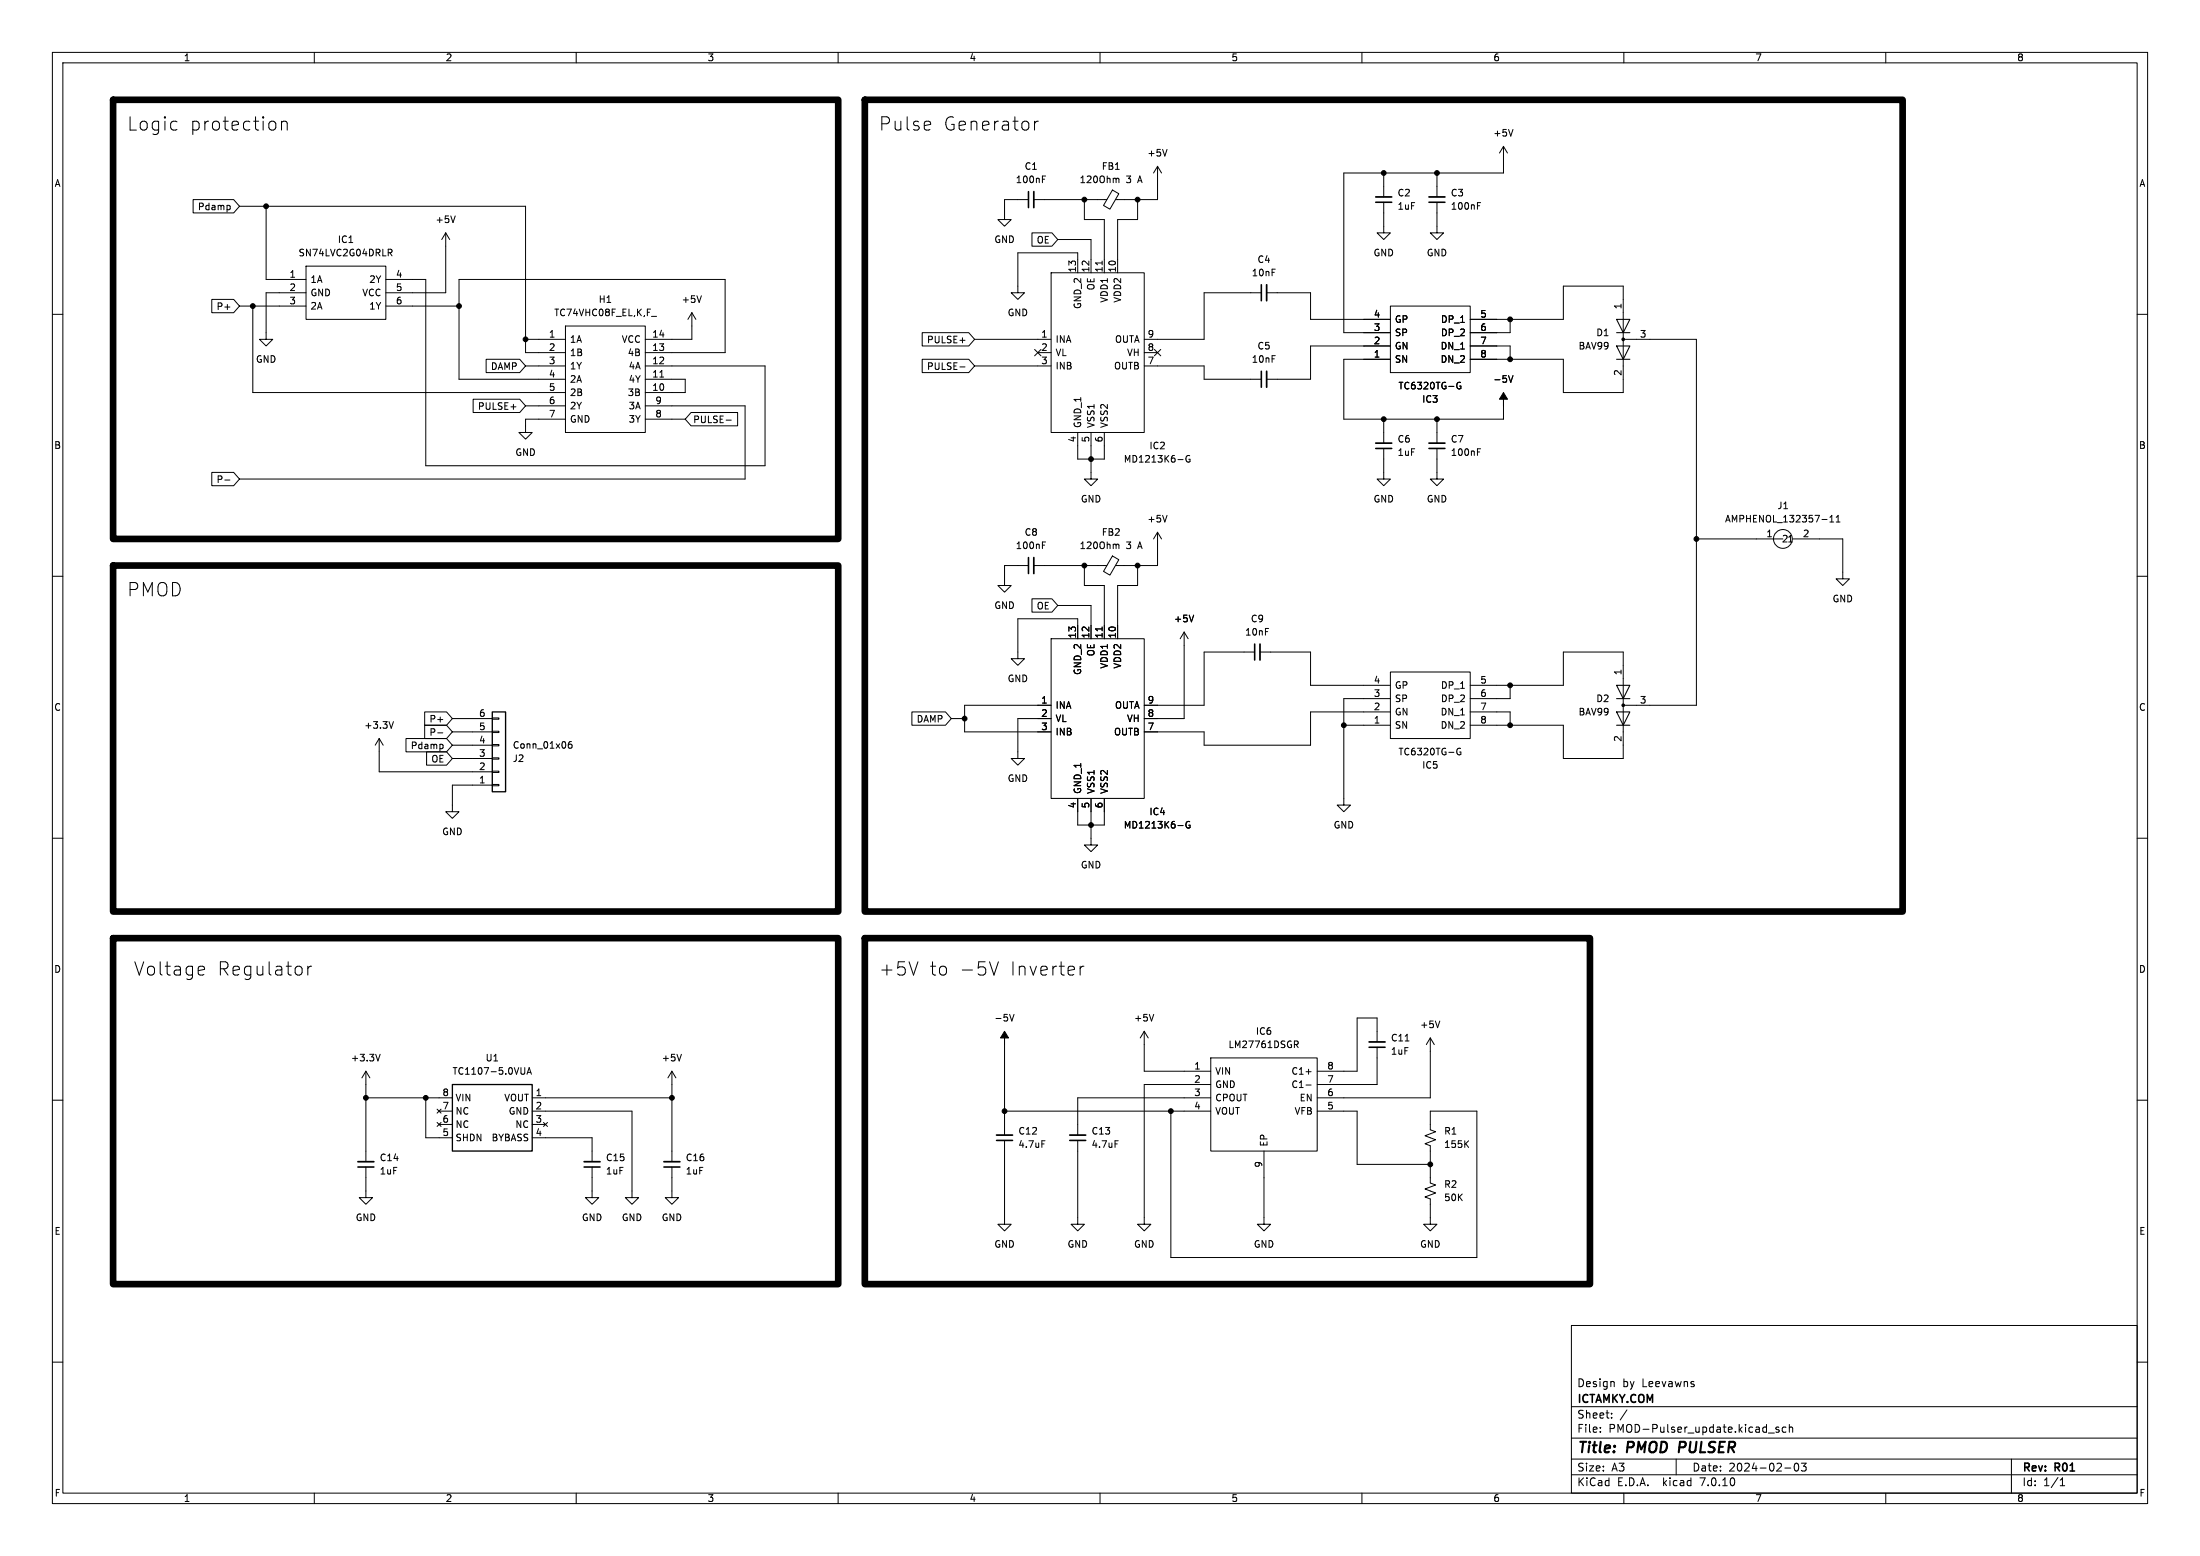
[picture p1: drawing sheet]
<svg xmlns="http://www.w3.org/2000/svg" width="420mm" height="297mm" viewBox="0 0 420 297" stroke-linecap="round" stroke-linejoin="round" font-family="sans-serif">
<g fill="none" stroke="#000" stroke-width=".19">
<path d="M10 10h400v277h-400zM12 12h396v273h-396zM60 10v2M110 10v2M160 10v2M210 10v2M260 10v2M310 10v2M360 10v2M33.5 23.1l.3 .2M33.8 24.7l-.3 .1M36.9 38.1h7.7l1.1 1.3-1.1 1.2h-7.7z"/>
<path d="M43.8 39.3l.1 .1-.1 .6M45.7 39.4h54.6v27.9h7.6M50.8 39.4v13.9h7.6M52.5 23.4l.2 .2-.2 1M53.7 23.4a.63 .63 0 0 1 1.1 .1v1.3M53.7 23.1v1.7M177.5 23.3l.2 .4-1.3 .3M196.3 38.1h-4.5v3.8h1.2l-1.2 1.3-1.3-1.3h1.3M197.4 38.1h13.9M197.5 23.1v1.7M198.2 23.1a.65 .65 0 0 0-.7 .5M199 34.2h.4"/>
<path d="M199 33.6h.6M207 38.1v3.8h3.8v10.2M212.4 36.3l1.2 .7-1.7 2.9-1.2-.7zM213.2 34l.4 .2v.7M217.2 38.1v3.8h-3.8v10.2M221 31.8l-.8 1.2M221 31.8v6.3h-8M221 31.8l.7 1.2M222.8 28.5l-.4 1.3M264.2 38.6v5.9h1.2l-1.2 1.2-1.3-1.2h1.3M264.2 33v4.6M274.3 38.6v5.9h1.3l-1.3 1.2-1.3-1.2h1.3"/>
<path d="M274.3 33v4.6M282.1 39.3h.4M282.1 38.7h.6M287 27.9l-.7 1.3M287 27.9v5.1h-30.5v30.5h8.9M287 27.9l.8 1.3M288.8 24.7l-.4 1.3M10 60h2M40.4 57.1h4.2l1.1 1.3-1.1 1.3h-4.2zM45.7 58.4h12.7M48.3 58.4v16.5h59.6M58.4 55.9h-7.6v8.9h1.3l-1.3 1.2-1.3-1.2h1.3"/>
<path d="M58.4 50.8h15.3v10.2h-15.3zM73.7 53.3h7.6v35.6h64.7v-19h-22.8M73.7 58.4h13.9M74.1 47.6h.5l.2 .2-.1 .4h-.6M74.4 48.2l.4 .6M85.1 44.5v11.4h-11.4M85.1 44.5l-.8 1.2M85.1 44.5l.8 1.2M86.9 41.2l-.4 1.3M132.1 59.7v5.1h-8.9M132.1 59.7l-.8 1.3M132.1 59.7l.7 1.3"/>
<path d="M133.9 56.5l-.4 1.2M197 44.4h3.8l1.1 1.3-1.1 1.3h-3.8zM200.7 52.1h17.7v30.5h-17.7zM201.9 45.7h6.4v6.4M205.7 52.1v-3.8h-11.4v7.6h1.3l-1.3 1.3-1.3-1.3h1.3M210.4 49.8v.8M240.8 55.9h-10.9v8.9h-11.5M241.8 55.9h8.4v5.1h15.2M265.4 58.4h15.3v12.7h-15.3zM408 60h2M90.3 76.2h8.9l1.1 1.3-1.1 1.2h-8.9zM92.8 68.6h6.4l1.1 1.3-1.1 1.2h-6.4z"/>
<path d="M100.3 64.8h7.6M100.3 69.9h7.6M100.3 77.5h7.6M107.9 62.2h15.3v20.4h-15.3zM123.2 67.3h15.2v-14h-50.8v19.1h20.3M123.2 72.4h7.6v2.5h-7.6M123.2 77.5h19v13.9h-96.5M124.4 60.4h.9M126 72h.7M131.9 78.7h8.9v2.6h-8.9l-1.1-1.3zM176.1 68.6h8.8l1.2 1.3-1.2 1.2h-8.8zM176.1 63.5h8.8l1.2 1.3-1.2 1.2h-8.8z"/>
<path d="M183.3 70h.9M186.1 64.8h14.6M186.1 69.9h14.6M197.5 66.7l1.2 1.2M198.1 67.3h2.6M198.7 66.7l-1.2 1.2M218.4 69.9h11.5v2.5h10.9M218.4 67.3h2.6M220.4 66.7l1.2 1.2M221.6 66.7l-1.2 1.2M265.4 68.6h-8.9v11.4h30.5v-2.5M265.4 66h-15.2v6.4h-8.4"/>
<path d="M278.8 73a.59 .59 0 0 0-.7 .6 .59 .59 0 0 0 .7 .6l.1-.5h-.3M280.7 61h17.7v-6.4h11.5v20.3h-11.5v-6.3h-17.7M280.7 66h7.6v2.6M288 71.7l.4 1.3 .4-1.3M288.3 61v2.5h-7.6M309.9 64.8h13.9v69.8h-13.9M40.4 90.2h4.2l1.1 1.2-1.1 1.3h-4.2zM42.9 91.6h1M107.9 80h-7.6v2.6h1.3l-1.3 1.2-1.2-1.2h1.2M123.2 80h7.6M138.6 80.2h1M205.7 82.6v5h5.1v-5"/>
<path d="M208.3 82.6v8.8h1.2l-1.2 1.3-1.3-1.3h1.3M222.8 98.4l-.4 1.2M224.9 87.7h.9M227.1 87a.59 .59 0 0 0-.7 .6 .59 .59 0 0 0 .7 .5l.1-.4h-.3M264.2 85.6v5.8h1.2l-1.2 1.3-1.3-1.3h1.3M264.2 80v4.6M274.3 85.6v5.8h1.3l-1.3 1.3-1.3-1.3h1.3M274.3 80v4.6M282.1 86.3h.4M282.1 85.7h.6M349.3 99.6h.8M349.3 98.7l.4-.3v1.2"/>
<path d="M350.5 99.6h.8M350.5 98.7l.4-.3v1.2M10 110h2M196.3 108h-4.5v3.8h1.2l-1.2 1.2-1.3-1.2h1.3M197 114.3h3.8l1.1 1.3-1.1 1.2h-3.8zM197.4 108h13.9M199 104.1h.4M199 103.4h.6M201.9 115.6h6.4v6.3M207 108v3.8h3.8v10.1M210.4 119.7v.7M212.4 106.1l1.2 .7-1.7 3-1.2-.7z"/>
<path d="M213.2 103.9l.4 .2v.6M217.2 108v3.8h-3.8v10.1M221 101.6v6.4h-8M221 101.6l-.8 1.3M221 101.6l.7 1.3M227.9 117.4l-.4 1.3M323.8 102.9h16.6M342.3 102.9h9.5v7.6h1.3l-1.3 1.3-1.3-1.3h1.3M408 110h2M75.1 137.7l-.4 1.3M81.1 135.9h4.1l1.2 1.3-1.2 1.2h-4.1zM81.1 138.4h4.1l1.2 1.3-1.2 1.3h-4.1z"/>
<path d="M83.6 139.9h.9M86.4 137.2h7.6M86.4 139.7h7.6M94 137h1.2v.3h-1.2zM94 139.6h1.2v.2h-1.2zM174.1 135.9h6.4l1.1 1.3-1.1 1.2h-6.4zM181.6 137.2h2.5M200.7 121.9h17.7v30.5h-17.7zM200.7 137.2h-6.4v7.6h1.3l-1.3 1.3-1.3-1.3h1.3M200.7 134.6h-16.6v5.1h16.6M205.7 121.9v-3.8h-11.4v7.6h1.3l-1.3 1.3-1.3-1.3h1.3M226.1 120.7v16.5h-7.7"/>
<path d="M226.1 120.7l-.8 1.2M226.1 120.7l.7 1.2M239.5 124.5h-9.6v10.1h-11.5M240.5 124.5h9.7v6.3h15.2M256.5 138.4h8.9M265.4 133.4h-8.9v20.3h1.3l-1.3 1.2-1.2-1.2h1.2M265.4 128.3h15.3v12.7h-15.3zM265.4 135.9h-15.2v6.3h-20.3v-2.5h-11.5M280.7 130.8h17.7v-6.3h11.5v20.3h-11.5v-6.4h-17.7M280.7 135.9h7.6v2.5M288.3 130.8v2.6h-7.6M10 160h2"/>
<path d="M72.4 141v6.3h21.6M72.4 141l-.8 1.2M72.4 141l.8 1.2M77.5 141h7.7l1.2 1.2-1.2 1.3h-7.7zM81.4 143.5h3.8l1.2 1.3-1.2 1.3h-3.8zM84.5 142.1l.1 .2-.1 .5M86.4 144.8h7.6M86.4 142.2h7.6M94 142.1h1.2v.3h-1.2zM94 144.7h1.2v.2h-1.2zM94 147.2h1.2v.2h-1.2zM94 149.7h1.2v.3h-1.2z"/>
<path d="M94 149.9h-7.6v5h1.2l-1.2 1.3-1.3-1.3h1.3M109.1 141.5l-.4 .1a.86 .86 0 0 0 0 1.2l.4-.1 .1-.4-.2-.3-.4 .1-.1 .2M205.7 152.4v5.1h5.1v-5.1M208.3 152.4v8.9h1.2l-1.2 1.3-1.3-1.3h1.3M224.9 157.6h.9M227.1 156.9a.59 .59 0 0 0-.7 .5 .59 .59 0 0 0 .7 .6l.1-.5h-.3M278.8 142.9a.59 .59 0 0 0-.7 .6 .59 .59 0 0 0 .7 .5l.1-.5h-.3M408 160h2M38.2 184.4l.7 .1 .1 .5-1.2 .3M38.9 186l-.7 .1M58.8 184.4v1.7M59.5 184.4a.65 .65 0 0 0-.7 .5"/>
<path d="M175.2 183.6l-.8 2.5M188.9 183.6l.9 2.5 .8-2.5M191.8 199.4v17.3M192.7 193.6l.5 1.3 .4-1.3M206.2 184.4v1.7M206.9 184.4a.65 .65 0 0 0-.7 .5M218.4 196.9v7.6h12.7M218.4 196.9l-.7 1.2M218.4 196.9l.8 1.2M220.3 193.6l-.5 1.3M247.1 198.7h.5l.2 .2-.1 .4-.6 .1M247.4 199.4l.4 .6"/>
<path d="M262.9 198.9v-4.6h-3.8v10.2h-7.6M262.9 199.9v7.1h-11.4M268.3 198.7h.7M273 198.1l-.7 1.3M273 198.1v11.5h-21.5M273 198.1l.8 1.3M274.9 194.9l-.5 1.3M10 210h2M69.8 209.6h16.6M69.8 204.5l-.7 1.2M69.8 204.5v17.2M69.8 204.5l.8 1.2"/>
<path d="M72.6 201.2l-.5 1.3M81.3 209.6v7.6h5.1M83.4 214.2l.8 .8M83.4 211.7l.8 .8M83.8 212.1h2.6M83.8 214.6h2.6M84.2 214.2l-.8 .8M84.2 211.7l-.8 .8M100.2 203.8v1l-.1 .2h-.4M100.6 205l.4-1.2 .4 1.2M100.7 204.7h.6M101.6 212.1h19v16.5h1.3l-1.3 1.3-1.2-1.3h1.2"/>
<path d="M101.6 209.6h26.7M101.6 214.6h2.5M101.6 217.2h11.4v4.5M103.8 214.2l.7 .8M104.5 214.2l-.7 .8M128.3 204.5l-.8 1.2M128.3 204.5v17.2M128.3 204.5l.7 1.2M130.1 201.2l-.4 1.3M191.8 217.7v16h1.2l-1.2 1.2-1.3-1.2h1.3M191.8 212.1h39.3M198.9 217.7h.6"/>
<path d="M205.7 217.7v16h1.3l-1.3 1.2-1.2-1.2h1.2M212.9 217.7h.6M223.5 212.1v27.9h58.4v-27.9h-8.9v3.5l1.1 .4-2.1 .8 2.1 .8-2.1 .7 1 .4v7.1l1.1 .4-2.1 .7 2.1 .8-2.1 .8 1 .4v4.8h1.3l-1.3 1.2-1.2-1.2h1.2M231.1 201.9h20.4v17.8h-20.4zM231.1 207h-12.7v26.7h1.3l-1.3 1.2-1.2-1.2h1.2M231.1 209.6h-25.4v7.1M241.3 219.7v14h1.3l-1.3 1.2-1.3-1.2h1.3M249.3 207.1h1M249.3 204.6h1M251.5 212.1h7.6v10.1h13.9M279.8 218.3l.6 .7M280.4 217.7l-.8 .8"/>
<path d="M408 210h2M69.8 222.8v5.8h1.3l-1.3 1.3-1.2-1.3h1.2M113 222.8v5.8h1.3l-1.3 1.3-1.2-1.3h1.2M128.3 222.8v5.8h1.2l-1.2 1.3-1.3-1.3h1.3M10 260h2M300 253h108v32h-108zM408 260h2M300 278.5h108M300 274.5h108M300 268.5h108M305.5 273.2v.2M305.5 272.5v.1"/>
<path d="M307.7 270.5v.2M307.7 269.8v.1M307.9 263.7l.3 .2v.8M310.6 269.1l-1.3 1.9M320 278.5v3M337.6 273.5h1.1M339.6 272.5l-.4-.1-.2 .2 .1 .2 .5 .2v.3h-.6M340.9 272.5l-.4-.1-.3 .3 .2 .6h.5M341.6 272.5l.2-.1 .4 .1v.9M341.6 271.9v1.5M342.7 279.4l.2-.1a.8 .8 0 0 1 .5 .7 .8 .8 0 0 1-.5 .8 1 1 0 0 1-.2-1.4zM343.9 279.3h.9l-.5 .6 .4 .1v.6l-.2 .2-.6-.2"/>
<path d="M384 278.5v6.5M60 285v2M110 285v2M160 285v2M210 285v2M260 285v2M300 281.5h108M310 285v2M340.7 280.2h1.2M360 285v2M393.3 283.6h.9M393.3 282.5l.4-.4v1.5"/>
<circle cx="340.4" cy="102.9" r="1.8"/>
</g>
<path d="M320.7 275.2l-.2 2" fill="none" stroke="#000" stroke-width=".4"/>
<path d="M308.6 63.5h2.5M308.6 68.6h2.5M308.6 61h2.5l-1.2 2.5zM308.6 66h2.5l-1.2 2.6zM308.6 133.4h2.5M308.6 138.4h2.5M308.6 130.8h2.5l-1.2 2.6zM308.6 135.9h2.5l-1.2 2.5z" fill="none" stroke="#000" stroke-width=".2"/>
<g fill="#000" stroke="#000" stroke-width=".19">
<path d="M287 74.9l.8 1.3h-.8v1.3v-1.3h-.7zM191.8 196.9l.7 1.2h-.7v1.3v-1.3h-.8z"/>
<circle cx="50.8" cy="39.4" r=".46"/>
<circle cx="207" cy="38.1" r=".46"/>
<circle cx="217.2" cy="38.1" r=".46"/>
<circle cx="264.2" cy="33" r=".46"/>
<circle cx="274.3" cy="33" r=".46"/>
<circle cx="48.3" cy="58.4" r=".46"/>
<circle cx="87.6" cy="58.4" r=".46"/>
<circle cx="100.3" cy="64.8" r=".46"/>
<circle cx="288.3" cy="68.6" r=".46"/>
<circle cx="288.3" cy="61" r=".46"/>
<circle cx="309.9" cy="64.8" r=".25"/>
<circle cx="208.3" cy="87.6" r=".46"/>
<circle cx="264.2" cy="80" r=".46"/>
<circle cx="274.3" cy="80" r=".46"/>
<circle cx="207" cy="108" r=".46"/>
<circle cx="217.2" cy="108" r=".46"/>
<circle cx="323.8" cy="102.9" r=".46"/>
<circle cx="184.1" cy="137.2" r=".46"/>
<circle cx="256.5" cy="138.4" r=".46"/>
<circle cx="288.3" cy="130.8" r=".46"/>
<circle cx="288.3" cy="138.4" r=".46"/>
<circle cx="309.9" cy="134.6" r=".25"/>
<circle cx="208.3" cy="157.5" r=".46"/>
<circle cx="69.8" cy="209.6" r=".46"/>
<circle cx="81.3" cy="209.6" r=".46"/>
<circle cx="128.3" cy="209.6" r=".46"/>
<circle cx="191.8" cy="212.1" r=".46"/>
<circle cx="223.5" cy="212.1" r=".46"/>
<circle cx="273" cy="222.2" r=".46"/>
</g>
<g fill="none" stroke="#000" stroke-width=".33">
<path d="M197.4 36.6v3M262.6 37.6h3.1M272.8 37.6h3M241.8 54.4v3M241.8 70.9v3M262.6 84.6h3.1M272.8 84.6h3M197.4 106.4v3.1M240.5 122.9v3.1M261.4 198.9h3M190.2 216.7h3.1M204.2 216.7h3.1"/>
<path d="M68.3 221.7h3.1M111.5 221.7h3.1M126.7 221.7h3.1"/>
</g>
<g fill="none" stroke="#000" stroke-width=".3">
<path d="M196.3 36.6v3M262.6 38.6h3.1M272.8 38.6h3M240.8 54.4v3M240.8 70.9v3M262.6 85.6h3.1M272.8 85.6h3M196.3 106.4v3.1M239.5 122.9v3.1M261.4 199.9h3M190.2 217.7h3.1M204.2 217.7h3.1"/>
<path d="M68.3 222.8h3.1M111.5 222.8h3.1M126.7 222.8h3.1"/>
</g>
<path d="M94 135.9h2.5v15.2h-2.5zM86.4 207h15.2v12.7h-15.2z" fill="none" stroke="#000" stroke-width=".25"/>
<path d="M21.6 19.1h138.4v83.8h-138.4zM165.1 19.1h198.1v154.9h-198.1zM21.6 108h138.4v66h-138.4zM21.6 179.1h138.4v66h-138.4zM165.1 179.1h138.4v66h-138.4z" fill="none" stroke="#000" stroke-width="1.3"/>
<g font-size="3.5">
<text x="24.1" y="25.2">Logic</text>
<text x="36.1" y="25.2">protection</text>
<text x="167.6" y="25.2">Pulse</text>
<text x="179.9" y="25.2">Generator</text>
<text x="24.1" y="114.1">PMOD</text>
<text x="25.4" y="186.4">Voltage</text>
<text x="41.3" y="186.4">Regulator</text>
<text x="167.6" y="186.4">+5V</text>
<text x="177.3" y="186.4">to</text>
<text x="182.9" y="186.4">-5V</text>
<text x="192.5" y="186.4">Inverter</text>
</g>
<g font-size="2.8">
<text x="301" y="277.9">Title:</text>
<text x="310.6" y="277.9">PMOD</text>
<text x="321.4" y="277.9">PULSER</text>
</g>
<g font-size="2.1">
<text x="301" y="268.2">ICTAMKY.COM</text>
<text x="301" y="265">Design</text>
<text x="309.7" y="265">by</text>
<text x="313.5" y="265">Leevawns</text>
<text x="301" y="273.7">File:</text>
<text x="301" y="271">Sheet:</text>
<text x="307.1" y="273.7">PMOD-Pulser_update.kicad_sch</text>
<text x="301" y="281.1">Size:</text>
<text x="307.6" y="281.1">A3</text>
<text x="323" y="281.1">Date:</text>
<text x="330" y="281.1">2024-02-03</text>
<text x="386" y="281.3">Rev:</text>
<text x="392.4" y="281.3">R01</text>
<text x="301" y="283.9">KiCad</text>
<text x="308.7" y="283.9">E.D.A.</text>
<text x="317.6" y="283.9">kicad</text>
<text x="324.8" y="283.9">7.0.10</text>
<text x="386" y="283.9">Id:</text>
<text x="390.1" y="283.9">1/1</text>
</g>
<g font-size="1.8">
<text x="35" y="11.9">1</text>
<text x="85" y="11.9">2</text>
<text x="135" y="11.9">3</text>
<text x="185" y="11.9">4</text>
<text x="235" y="11.9">5</text>
<text x="285" y="11.9">6</text>
<text x="335" y="11.9">7</text>
<text x="385" y="11.9">8</text>
<text x="285" y="26.3">+5V</text>
<text x="10.3" y="35.9">A</text>
<text x="193.8" y="35.2">100nF</text>
<text x="195.5" y="32.6">C1</text>
<text x="206" y="35.2">120Ohm</text>
<text x="210.2" y="32.6">FB1</text>
<text x="215" y="35.2">3</text>
<text x="217.4" y="35.2">A</text>
<text x="218.9" y="30.1">+5V</text>
<text x="408.3" y="35.9">A</text>
<text x="37.7" y="40.3">Pdamp</text>
<text x="266.7" y="37.7">C2</text>
<text x="266.7" y="40.2">1uF</text>
<text x="276.9" y="37.7">C3</text>
<text x="276.9" y="40.2">100nF</text>
<text x="64.4" y="46.6">IC1</text>
<text x="83.1" y="42.8">+5V</text>
<text x="189.7" y="46.6">GND</text>
<text x="197.8" y="46.7">OE</text>
<text x="55.2" y="53.1">1</text>
<text x="56.9" y="49.1">SN74LVC2G04DRLR</text>
<text x="75.5" y="53.1">4</text>
<text x="205.5" y="52.1" transform="rotate(-90 205.5 52.1)">13</text>
<text x="208" y="52.1" transform="rotate(-90 208 52.1)">12</text>
<text x="210.6" y="52.1" transform="rotate(-90 210.6 52.1)">11</text>
<text x="213.1" y="52.1" transform="rotate(-90 213.1 52.1)">10</text>
<text x="238.9" y="52.9">10nF</text>
<text x="240" y="50.4">C4</text>
<text x="262.1" y="49.1">GND</text>
<text x="272.3" y="49.1">GND</text>
<text x="41.2" y="59.4">P+</text>
<text x="55.2" y="55.6">2</text>
<text x="55.2" y="58.2">3</text>
<text x="59.2" y="54.2">1A</text>
<text x="59.2" y="56.7">GND</text>
<text x="59.2" y="59.3">2A</text>
<text x="69.1" y="56.7">VCC</text>
<text x="70.4" y="54.2">2Y</text>
<text x="70.4" y="59.3">1Y</text>
<text x="75.5" y="55.6">5</text>
<text x="75.5" y="58.2">6</text>
<text x="114.2" y="58">H1</text>
<text x="130" y="58">+5V</text>
<text x="206.6" y="59.1" transform="rotate(-90 206.6 59.1)">GND_2</text>
<text x="209.1" y="55.5" transform="rotate(-90 209.1 55.5)">OE</text>
<text x="211.7" y="57.9" transform="rotate(-90 211.7 57.9)">VDD1</text>
<text x="214.2" y="57.9" transform="rotate(-90 214.2 57.9)">VDD2</text>
<text x="309.6" y="59.1" transform="rotate(-90 309.6 59.1)">1</text>
<text x="104.7" y="64.5">1</text>
<text x="105.7" y="60.6">TC74VHC08F_EL,K,F_</text>
<text x="108.7" y="65.6">1A</text>
<text x="118.6" y="65.6">VCC</text>
<text x="124.4" y="64.5">14</text>
<text x="176.9" y="65.7">PULSE+</text>
<text x="192.3" y="60.6">GND</text>
<text x="198.7" y="64.5">1</text>
<text x="201.4" y="65.6">INA</text>
<text x="212.8" y="65.6">OUTA</text>
<text x="219" y="64.5">9</text>
<text x="262.2" y="65.8">2</text>
<text x="262.2" y="63.2">3</text>
<text x="262.2" y="60.7">4</text>
<text x="266.2" y="64.4">SP</text>
<text x="266.2" y="61.8">GP</text>
<text x="275" y="61.8">DP_1</text>
<text x="275" y="64.4">DP_2</text>
<text x="282.5" y="60.7">5</text>
<text x="282.5" y="63.2">6</text>
<text x="282.5" y="65.8">7</text>
<text x="304.6" y="64.4">D1</text>
<text x="313" y="64.5">3</text>
<text x="48.8" y="69.4">GND</text>
<text x="93.6" y="70.8">DAMP</text>
<text x="104.7" y="67.1">2</text>
<text x="104.7" y="69.6">3</text>
<text x="108.7" y="68.2">1B</text>
<text x="108.7" y="70.7">1Y</text>
<text x="119.7" y="68.2">4B</text>
<text x="119.9" y="70.7">4A</text>
<text x="124.4" y="69.6">12</text>
<text x="124.4" y="67.1">13</text>
<text x="176.9" y="70.8">PULSE-</text>
<text x="198.7" y="67.1">2</text>
<text x="198.7" y="69.6">3</text>
<text x="201.4" y="68.2">VL</text>
<text x="201.4" y="70.7">INB</text>
<text x="212.6" y="70.7">OUTB</text>
<text x="215.1" y="68.2">VH</text>
<text x="219" y="69.6">7</text>
<text x="219" y="67.1">8</text>
<text x="238.9" y="69.4">10nF</text>
<text x="240" y="66.9">C5</text>
<text x="262.2" y="68.3">1</text>
<text x="266.2" y="69.4">SN</text>
<text x="266.2" y="66.9">GN</text>
<text x="274.9" y="66.9">DN_1</text>
<text x="274.9" y="69.4">DN_2</text>
<text x="282.5" y="68.3">8</text>
<text x="301.3" y="66.9">BAV99</text>
<text x="309.6" y="71.8" transform="rotate(-90 309.6 71.8)">2</text>
<text x="104.7" y="72.1">4</text>
<text x="104.7" y="74.7">5</text>
<text x="104.7" y="77.2">6</text>
<text x="108.7" y="73.3">2A</text>
<text x="108.7" y="75.8">2B</text>
<text x="119.7" y="75.8">3B</text>
<text x="119.9" y="73.3">4Y</text>
<text x="124.4" y="74.7">10</text>
<text x="124.4" y="72.1">11</text>
<text x="125" y="77.2">9</text>
<text x="266.9" y="74.5">TC6320TG-G</text>
<text x="271.4" y="77.1">IC3</text>
<text x="285" y="73.3">-5V</text>
<text x="91.1" y="78.4">PULSE+</text>
<text x="104.7" y="79.8">7</text>
<text x="108.7" y="78.3">2Y</text>
<text x="108.7" y="80.9">GND</text>
<text x="119.9" y="80.9">3Y</text>
<text x="119.9" y="78.3">3A</text>
<text x="125" y="79.8">8</text>
<text x="132.2" y="81">PULSE-</text>
<text x="206.6" y="81.8" transform="rotate(-90 206.6 81.8)">GND_1</text>
<text x="209.1" y="81.8" transform="rotate(-90 209.1 81.8)">VSS1</text>
<text x="211.7" y="81.8" transform="rotate(-90 211.7 81.8)">VSS2</text>
<text x="10.3" y="85.9">B</text>
<text x="98.3" y="87.2">GND</text>
<text x="205.5" y="84.5" transform="rotate(-90 205.5 84.5)">4</text>
<text x="208" y="84.5" transform="rotate(-90 208 84.5)">5</text>
<text x="210.6" y="84.5" transform="rotate(-90 210.6 84.5)">6</text>
<text x="214.4" y="88.5">MD1213K6-G</text>
<text x="219.3" y="86">IC2</text>
<text x="266.7" y="84.7">C6</text>
<text x="266.7" y="87.2">1uF</text>
<text x="276.9" y="84.7">C7</text>
<text x="276.9" y="87.2">100nF</text>
<text x="408.2" y="85.9">B</text>
<text x="41.2" y="92.4">P-</text>
<text x="206.2" y="96.1">GND</text>
<text x="218.9" y="99.9">+5V</text>
<text x="262.1" y="96.1">GND</text>
<text x="272.3" y="96.1">GND</text>
<text x="329.2" y="99.9">AMPHENOL_132357-11</text>
<text x="339.2" y="97.4">J1</text>
<text x="193.8" y="105">100nF</text>
<text x="195.5" y="102.5">C8</text>
<text x="206" y="105">120Ohm</text>
<text x="210.2" y="102.5">FB2</text>
<text x="215" y="105">3</text>
<text x="217.4" y="105">A</text>
<text x="337.1" y="102.6">1</text>
<text x="340.1" y="103.7">21</text>
<text x="344.1" y="102.6">2</text>
<text x="189.7" y="116.4">GND</text>
<text x="197.8" y="116.5">OE</text>
<text x="224" y="119">+5V</text>
<text x="238.7" y="119">C9</text>
<text x="349.8" y="115.2">GND</text>
<text x="205.5" y="122" transform="rotate(-90 205.5 122)">13</text>
<text x="208" y="122" transform="rotate(-90 208 122)">12</text>
<text x="209.1" y="125.4" transform="rotate(-90 209.1 125.4)">OE</text>
<text x="210.6" y="122" transform="rotate(-90 210.6 122)">11</text>
<text x="213.1" y="122" transform="rotate(-90 213.1 122)">10</text>
<text x="237.6" y="121.5">10nF</text>
<text x="192.3" y="130.4">GND</text>
<text x="206.6" y="128.9" transform="rotate(-90 206.6 128.9)">GND_2</text>
<text x="211.7" y="127.7" transform="rotate(-90 211.7 127.7)">VDD1</text>
<text x="214.2" y="127.7" transform="rotate(-90 214.2 127.7)">VDD2</text>
<text x="262.2" y="130.6">4</text>
<text x="266.2" y="131.7">GP</text>
<text x="275" y="131.7">DP_1</text>
<text x="282.5" y="130.6">5</text>
<text x="309.6" y="129" transform="rotate(-90 309.6 129)">1</text>
<text x="10.3" y="135.9">C</text>
<text x="91.4" y="136.9">6</text>
<text x="198.7" y="134.4">1</text>
<text x="198.7" y="136.9">2</text>
<text x="201.4" y="135.5">INA</text>
<text x="212.8" y="135.5">OUTA</text>
<text x="219" y="136.9">8</text>
<text x="219" y="134.4">9</text>
<text x="262.2" y="135.6">2</text>
<text x="262.2" y="133.1">3</text>
<text x="266.2" y="136.8">GN</text>
<text x="266.2" y="134.2">SP</text>
<text x="274.9" y="136.8">DN_1</text>
<text x="275" y="134.2">DP_2</text>
<text x="282.5" y="133.1">6</text>
<text x="282.5" y="135.6">7</text>
<text x="301.3" y="136.8">BAV99</text>
<text x="304.6" y="134.2">D2</text>
<text x="313" y="134.4">3</text>
<text x="408.2" y="135.9">C</text>
<text x="69.4" y="139.3">+3.3V</text>
<text x="78.3" y="143.2">Pdamp</text>
<text x="81.9" y="138.1">P+</text>
<text x="81.9" y="140.7">P-</text>
<text x="91.4" y="142">4</text>
<text x="91.4" y="139.4">5</text>
<text x="97.8" y="143.1">Conn_01x06</text>
<text x="174.9" y="138.1">DAMP</text>
<text x="198.7" y="139.4">3</text>
<text x="201.4" y="138">VL</text>
<text x="201.4" y="140.6">INB</text>
<text x="212.6" y="140.6">OUTB</text>
<text x="215.1" y="138">VH</text>
<text x="219" y="139.4">7</text>
<text x="262.2" y="138.2">1</text>
<text x="266.2" y="139.3">SN</text>
<text x="274.9" y="139.3">DN_2</text>
<text x="282.5" y="138.2">8</text>
<text x="309.6" y="141.7" transform="rotate(-90 309.6 141.7)">2</text>
<text x="82.2" y="145.7">OE</text>
<text x="91.4" y="149.6">1</text>
<text x="91.4" y="147.1">2</text>
<text x="91.4" y="144.5">3</text>
<text x="97.8" y="145.6">J2</text>
<text x="192.3" y="149.5">GND</text>
<text x="266.9" y="144.4">TC6320TG-G</text>
<text x="271.4" y="146.9">IC5</text>
<text x="205.5" y="154.4" transform="rotate(-90 205.5 154.4)">4</text>
<text x="206.6" y="151.6" transform="rotate(-90 206.6 151.6)">GND_1</text>
<text x="208" y="154.4" transform="rotate(-90 208 154.4)">5</text>
<text x="209.1" y="151.6" transform="rotate(-90 209.1 151.6)">VSS1</text>
<text x="210.6" y="154.4" transform="rotate(-90 210.6 154.4)">6</text>
<text x="211.7" y="151.6" transform="rotate(-90 211.7 151.6)">VSS2</text>
<text x="219.3" y="155.8">IC4</text>
<text x="84.3" y="159.6">GND</text>
<text x="214.4" y="158.3">MD1213K6-G</text>
<text x="254.5" y="158.3">GND</text>
<text x="206.2" y="166">GND</text>
<text x="10.3" y="185.9">D</text>
<text x="408.2" y="185.9">D</text>
<text x="189.7" y="195.2">-5V</text>
<text x="216.4" y="195.2">+5V</text>
<text x="239.7" y="197.7">IC6</text>
<text x="271" y="196.4">+5V</text>
<text x="66.9" y="202.8">+3.3V</text>
<text x="92.6" y="202.8">U1</text>
<text x="126.2" y="202.8">+5V</text>
<text x="234.4" y="200.3">LM27761DSGR</text>
<text x="265.4" y="199">C11</text>
<text x="265.4" y="201.5">1uF</text>
<text x="84.4" y="209.3">8</text>
<text x="86.3" y="205.3">TC1107-5.0VUA</text>
<text x="102.2" y="209.3">1</text>
<text x="227.9" y="204.2">1</text>
<text x="227.9" y="206.8">2</text>
<text x="227.9" y="209.3">3</text>
<text x="231.9" y="205.3">VIN</text>
<text x="231.9" y="207.9">GND</text>
<text x="246.4" y="207.9">C1-</text>
<text x="246.4" y="205.3">C1+</text>
<text x="253.3" y="209.3">6</text>
<text x="253.3" y="206.8">7</text>
<text x="253.3" y="204.2">8</text>
<text x="84.4" y="214.4">6</text>
<text x="84.4" y="211.8">7</text>
<text x="86.9" y="215.5">NC</text>
<text x="86.9" y="213">NC</text>
<text x="86.9" y="210.4">VIN</text>
<text x="96.2" y="210.4">VOUT</text>
<text x="97" y="213">GND</text>
<text x="98.3" y="215.5">NC</text>
<text x="102.2" y="211.8">2</text>
<text x="102.2" y="214.4">3</text>
<text x="227.9" y="211.8">4</text>
<text x="231.9" y="210.4">CPOUT</text>
<text x="231.9" y="213">VOUT</text>
<text x="247" y="213">VFB</text>
<text x="248" y="210.4">EN</text>
<text x="253.3" y="211.8">5</text>
<text x="72.4" y="221.8">C14</text>
<text x="84.4" y="216.9">5</text>
<text x="86.9" y="218">SHDN</text>
<text x="93.8" y="218">BYBASS</text>
<text x="102.2" y="216.9">4</text>
<text x="115.6" y="221.8">C15</text>
<text x="130.8" y="221.8">C16</text>
<text x="194.3" y="216.8">C12</text>
<text x="194.3" y="219.3">4.7uF</text>
<text x="208.3" y="216.8">C13</text>
<text x="208.3" y="219.3">4.7uF</text>
<text x="242.2" y="218.9" transform="rotate(-90 242.2 218.9)">EP</text>
<text x="275.6" y="216.8">R1</text>
<text x="275.6" y="219.3">155K</text>
<text x="72.4" y="224.4">1uF</text>
<text x="115.6" y="224.4">1uF</text>
<text x="130.8" y="224.4">1uF</text>
<text x="241" y="223" transform="rotate(-90 241 223)">9</text>
<text x="275.6" y="226.9">R2</text>
<text x="67.8" y="233.3">GND</text>
<text x="111" y="233.3">GND</text>
<text x="118.6" y="233.3">GND</text>
<text x="126.2" y="233.3">GND</text>
<text x="275.6" y="229.5">50K</text>
<text x="10.3" y="235.9">E</text>
<text x="189.7" y="238.4">GND</text>
<text x="203.7" y="238.4">GND</text>
<text x="216.4" y="238.4">GND</text>
<text x="239.3" y="238.4">GND</text>
<text x="271" y="238.4">GND</text>
<text x="408.3" y="235.9">E</text>
<text x="10.3" y="285.9">F</text>
<text x="35" y="286.9">1</text>
<text x="85" y="286.9">2</text>
<text x="135" y="286.9">3</text>
<text x="185" y="286.9">4</text>
<text x="235" y="286.9">5</text>
<text x="285" y="286.9">6</text>
<text x="335" y="286.9">7</text>
<text x="385" y="286.9">8</text>
<text x="408.3" y="285.9">F</text>
</g>
</svg>
